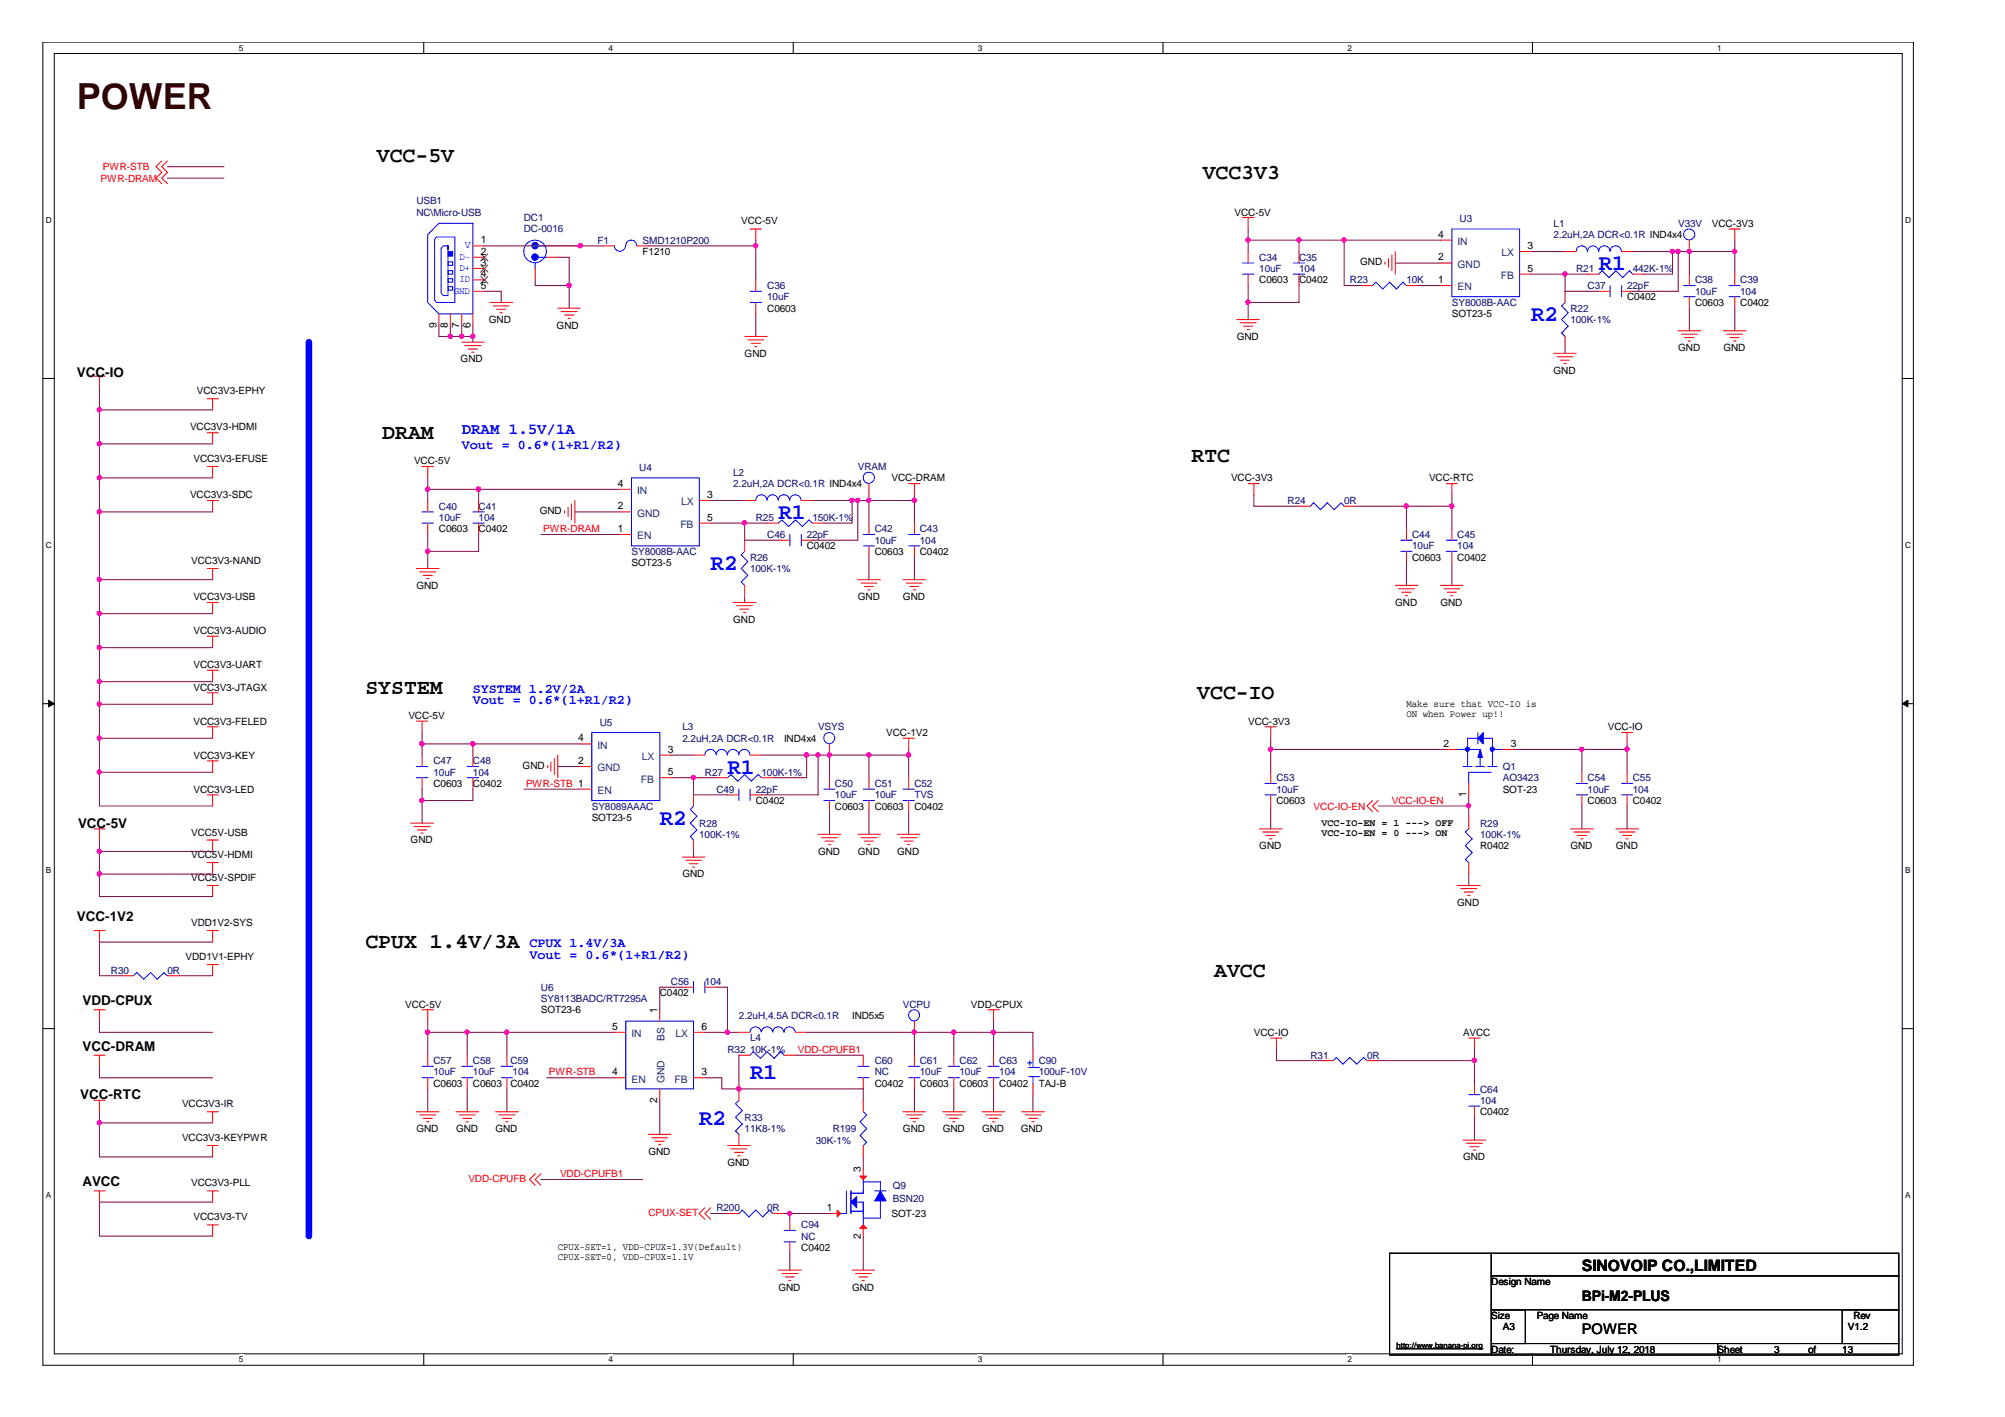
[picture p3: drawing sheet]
<svg xmlns="http://www.w3.org/2000/svg" width="297mm" height="210mm" viewBox="0 0 297 210" stroke-linecap="round" stroke-linejoin="round" font-family="sans-serif">
<path d="M6.3 6.2h277.2v196h-277.2zM8 7.9h273.8v192.6h-273.8z" fill="none" stroke="#000" stroke-width=".15"/>
<g fill="#fff">
<path d="M35.4 6.4h.6v1.4h-.6z"/>
<path d="M35.4 200.7h.6v1.4h-.6z"/>
</g>
<path d="M62.8 6.2v1.7M62.8 200.5v1.7" fill="none" stroke="#000" stroke-width=".15"/>
<g fill="#fff">
<path d="M90.1 6.4h.7v1.4h-.7z"/>
<path d="M90.1 200.7h.7v1.4h-.7z"/>
</g>
<path d="M117.5 6.2v1.7M117.5 200.5v1.7" fill="none" stroke="#000" stroke-width=".15"/>
<g fill="#fff">
<path d="M144.9 6.4h.6v1.4h-.6z"/>
<path d="M144.9 200.7h.6v1.4h-.6z"/>
</g>
<path d="M172.3 6.2v1.7M172.3 200.5v1.7" fill="none" stroke="#000" stroke-width=".15"/>
<g fill="#fff">
<path d="M199.6 6.4h.7v1.4h-.7z"/>
<path d="M199.6 200.7h.7v1.4h-.7z"/>
</g>
<path d="M227 6.2v1.7M227 200.5v1.7" fill="none" stroke="#000" stroke-width=".15"/>
<g fill="#fff">
<path d="M254.4 6.4h.6v1.4h-.6z"/>
<path d="M254.4 200.7h.6v1.4h-.6z"/>
<path d="M6.8 31.9h.8v1.4h-.8z"/>
<path d="M282.2 31.9h.9v1.4h-.9z"/>
<path d="M6.8 80.1h.8v1.4h-.8z"/>
<path d="M282.2 80.1h.9v1.4h-.9z"/>
</g>
<path d="M6.3 56.1h1.7M281.8 56.1h1.7" fill="none" stroke="#000" stroke-width=".15"/>
<g fill="#fff">
<path d="M6.8 128.2h.7v1.4h-.7z"/>
<path d="M282.2 128.2h.8v1.4h-.8z"/>
</g>
<path d="M6.3 104.2h1.7M281.8 104.2h1.7" fill="none" stroke="#000" stroke-width=".15"/>
<g fill="#000" stroke="#000" stroke-width=".15">
<path d="M7.2 103.7l.8 .5-.8 .5z" fill-rule="evenodd"/>
<path d="M281.8 104.2l.9-.5v1z" fill-rule="evenodd"/>
</g>
<g fill="#fff">
<path d="M6.8 176.4h.7v1.4h-.7z"/>
<path d="M282.2 176.4h.8v1.4h-.8z"/>
</g>
<path d="M6.3 152.4h1.7M281.8 152.4h1.7M205.9 185.6h15v15.1h-15zM220.9 185.6h60.4v3.4h-60.4zM220.9 189h60.4v5h-60.4zM220.9 194h5.1v5h-5.1zM220.9 199h33.6v1.7h-33.6zM254.5 199h26.8v1.7h-26.8zM272.9 194h8.4v5h-8.4z" fill="none" stroke="#000" stroke-width=".15"/>
<path d="M45.8 50.7v132.4" fill="none" stroke="#00f" stroke-width=".97"/>
<g fill="none" stroke="#f00" stroke-width=".15">
<path d="M24 23.8l-.9 .9 .9 .8-.9 .9 .9 .8M24.8 23.8l-.8 .9 .8 .8-.8 .9 .8 .8M70.1 36.4h1.7M70.1 38.1h1.7M70.1 39.8h1.7M79.3 39.8v1.7M81 36.4h5M81 38.1h1.6M89.4 36.4h1.6M94.4 36.4h1.7M111.1 33.9h1.7M112 33.9v1.7"/>
<path d="M184.1 32.2h1.7M184.9 32.2v1.7M184.9 37.3v1.7M192.4 37.3v1.7M205.2 38.8v.3M205.7 38.3v1.3M206.2 37.8v2.3M206.7 37.3v3.3M213.4 39h1.7M213.4 35.6h1.7M225.1 37.3h1.7M231.9 37.3h1.6"/>
<path d="M240.2 37.3h1.7M250.3 35.6v1.7M256.2 33.9h1.6M257 33.9v1.7M13.9 55.7h1.7M14.7 55.7v1.7M30.7 59.1h1.6M31.5 59.1v1.6M65 46.5v1.6M66.7 46.5v1.6M68.4 50.7h3.4M68.4 46.5v1.6"/>
<path d="M68.9 51.2h2.3M69.4 51.7h1.3M69.9 52.2h.3M70.1 41.5h1.7M70.1 43.2h1.7M70.1 46.5v1.6M72.6 44.8h3.3M73.1 45.3h2.3M73.6 45.8h1.3M74.1 46.3h.3M82.6 45.6h3.4M83.1 46.2h2.4"/>
<path d="M83.7 46.7h1.3M84.2 47.2h.3M110.3 49.8h3.4M110.8 50.3h2.4M111.3 50.9h1.3M111.8 51.4h.3M112 41.5v1.7M112 44.8v1.7M183.2 47.3h3.4M183.7 47.8h2.4M184.2 48.3h1.4M184.7 48.8h.4"/>
<path d="M184.9 40.6v1.7M192.4 40.6v1.7M201.7 42.3h1.6M208.4 42.3h1.7M213.4 42.3h1.7M225.1 40.6h1.7M230.2 52.3h3.3M230.7 52.8h2.3M231.2 53.4h1.3M231.7 53.9h.3M231.9 43.2v1.6M231.9 49.8v1.7"/>
<path d="M235.2 40.6h1.7M236.9 43.2h1.6M240.2 43.2h1.7M241.9 40.6h1.7M248.6 49h3.4M249.1 49.5h2.4M249.6 50h1.4M250.1 50.5h.3M250.3 40.6v1.7M250.3 44v1.6M255.3 49h3.4M255.8 49.5h2.3"/>
<path d="M256.3 50h1.3M256.8 50.5h.4M257 40.6v1.7M257 44v1.6M30.7 64.1h1.6M30.7 69.1h1.6M30.7 74.1h1.6M31.5 64.1v1.7M31.5 69.1v1.7M31.5 74.1v1.7M62.5 69.1h1.7M63.4 69.1v1.7"/>
<path d="M63.4 74.1v1.7M63.4 77.5v1.7M70.9 74.1v1.7M70.9 77.5v1.7M83.7 75.7v.3M84.2 75.2v1.3M84.7 74.6v2.4M85.2 74.1v3.4M91.9 79.2h1.7M91.9 75.8h1.7M91.9 72.5h1.7M103.6 74.1h1.7"/>
<path d="M103.6 77.5h1.7M110.3 74.1h1.7M113.7 77.5h1.6M118.7 74.1h1.7M120.4 77.5h1.6M128.7 71.6v1.7M128.7 77.5v1.7M134.6 71.6h1.7M135.5 71.6v1.7M135.5 77.5v1.7M184.9 71.6h1.7M185.8 71.6v1.7"/>
<path d="M192.4 75h1.7M199.1 75h1.7M208.4 78.3v1.7M214.2 71.6h1.7M215.1 71.6v1.7M215.1 78.3v1.7M30.7 84.2h1.6M30.7 89.3h1.6M30.7 94.2h1.6M30.7 99.3h1.6M31.5 84.2v1.7M31.5 89.3v1.6"/>
<path d="M31.5 94.2v1.7M31.5 99.3v1.7M61.7 84.2h3.3M62.2 84.7h2.4M62.7 85.2h1.4M63.2 85.7h.3M108.6 89.3h3.4M109.1 89.7h2.4M109.6 90.2h1.4M110.2 90.7h.3M110.3 80v1.7M110.3 86.7v1.7"/>
<path d="M115.3 80h1.7M118.7 80h1.7M127.1 85.9h3.3M127.6 86.4h2.3M128.1 86.9h1.3M128.6 87.4h.3M128.7 80.9v1.6M133.8 85.9h3.3M134.3 86.4h2.3M134.8 86.9h1.3M135.3 87.4h.3M135.5 80.9v1.6"/>
<path d="M206.7 86.7h3.4M207.2 87.2h2.3M207.7 87.7h1.3M208.2 88.2h.3M208.4 81.7v1.7M213.4 86.7h3.3M213.9 87.2h2.3M214.4 87.7h1.3M214.9 88.2h.4M215.1 81.7v1.7M30.7 112.7h1.6M30.7 117.7h1.6"/>
<path d="M30.7 107.7h1.6M30.7 102.6h1.6M31.5 102.6v1.7M31.5 107.7v1.7M31.5 112.7v1.7M31.5 117.7v1.7M61.7 106.8h1.7M62.5 106.8v1.7M62.5 111.9v1.7M62.5 115.2v1.7M70.1 111.9v1.7M70.1 115.2v1.7"/>
<path d="M81.2 113.4v.3M81.6 112.9v1.3M82.1 112.4v2.3M82.6 111.9v3.3M86 116.9h1.7M86 113.6h1.7M86 110.2h1.7M97.7 111.9h1.7M97.7 115.2h1.7M102.7 111.9h1.7M102.7 117.7v1.7M106.1 115.2h1.7"/>
<path d="M107.8 117.7h1.7M111.1 117.7h1.7M111.1 111.9h1.7M112.8 115.2h1.7M122.9 110.2v1.7M122.9 115.2v1.7M122.9 118.6v1.6M128.7 115.2v1.7M128.7 118.6v1.6M133.8 109.4h1.7M134.6 109.4v1.6M134.6 115.2v1.7"/>
<path d="M134.6 118.6v1.6M187.4 107.7h1.7M188.3 107.7v1.7M188.3 114.4v1.6M188.3 117.7v1.7M203.3 118.6l-.8 .8 .8 .8M204.2 118.6l-.9 .8 .9 .8M214.2 111h1.7M217.6 116v1.7M222.6 111h1.7M234.4 114.4v1.6M234.4 117.7v1.7"/>
<path d="M240.2 108.5h1.7M241 108.5v1.7M241 114.4v1.6M241 117.7v1.7M13.9 122.8h1.7M13.9 137.9h1.7M14.7 122.8v1.6M14.7 137.9v1.6M30.7 127.8h1.6M30.7 131.2h1.6M30.7 124.4h1.6M30.7 137.9h1.6"/>
<path d="M31.5 124.4v1.7M31.5 127.8v1.7M31.5 131.2v1.6M31.5 137.9v1.6M60.8 121.9h3.4M61.3 122.4h2.4M61.8 123h1.4M62.4 123.4h.3M101.1 127h3.3M101.6 127.4h2.3M102.1 127.9h1.3M102.6 128.5h.3"/>
<path d="M102.7 124.4v1.7M121.2 123.6h3.3M121.7 124.1h2.3M122.2 124.6h1.3M122.7 125.1h.4M127.1 123.6h3.3M127.6 124.1h2.3M128.1 124.6h1.3M128.6 125.1h.3M132.9 123.6h3.4M133.4 124.1h2.4M133.9 124.6h1.4"/>
<path d="M134.5 125.1h.3M186.6 122.8h3.3M187.1 123.2h2.3M187.6 123.8h1.3M188.1 124.3h.3M215.9 131.2h3.4M216.4 131.6h2.4M216.9 132.1h1.4M217.4 132.6h.4M217.6 121.1v1.7M217.6 127.8v1.7M232.7 122.8h3.4"/>
<path d="M233.2 123.2h2.3M233.7 123.8h1.3M234.2 124.3h.3M239.4 122.8h3.3M239.9 123.2h2.3M240.4 123.8h1.3M240.9 124.3h.3M13.9 156.3h1.7M13.9 149.6h1.7M14.7 149.6v1.7M14.7 156.3v1.7M18.1 144.5h1.7"/>
<path d="M24.8 144.5h1.7M30.7 142.9h1.6M31.5 142.9v1.6M62.5 149.6h1.7M63.4 149.6v1.7M63.4 156.3v1.7M63.4 159.7v1.6M69.2 156.3v1.7M69.2 159.7v1.6M75.1 156.3v1.7M75.1 159.7v1.6M91 159.7h1.7"/>
<path d="M91 152.9h1.7M97.7 149.6v1.7M101.1 146.2h1.6M102.7 159.7h1.7M102.7 152.9h1.7M104.4 146.2h1.7M109.5 156.3h1.6M109.5 152.9h1.6M116.2 156.3h1.7M117.9 152.9h1.6M127.9 156.3v1.7M127.9 159.7v1.6"/>
<path d="M135.5 151.3v1.6M135.5 156.3v1.7M135.5 159.7v1.6M141.3 156.3v1.7M141.3 159.7v1.6M146.3 149.6h1.7M147.2 149.6v1.7M147.2 156.3v1.7M147.2 159.7v1.6M153 155.5v1.6M188.3 153.8h1.6M189.1 153.8v1.7"/>
<path d="M195.8 157.1h1.7M202.5 157.1h1.7M217.6 153.8h1.7M218.4 153.8v1.7M13.9 163h1.7M13.9 176.4h1.7M14.7 163v1.7M14.7 176.4v1.7M30.7 164.7h1.6M30.7 176.4h1.6M30.7 169.7h1.6M31.5 164.7v1.6"/>
<path d="M31.5 169.7v1.7M31.5 176.4v1.7M61.7 164.7h3.3M62.2 165.2h2.4M62.7 165.7h1.4M63.2 166.2h.3M67.6 164.7h3.3M68.1 165.2h2.3M68.6 165.7h1.3M69 166.2h.4M73.4 164.7h3.4M73.9 165.2h2.4"/>
<path d="M74.4 165.7h1.4M74.9 166.2h.4M79.3 173.9l-.9 .8 .9 .9M80.1 173.9l-.8 .8 .8 .9M96.1 168h3.3M96.6 168.5h2.3M97.1 169.1h1.3M97.6 169.5h.3M97.7 161.3v1.7M104.4 178.9l-.8 .9 .8 .8M105.3 178.9l-.9 .9 .9 .8M107.8 169.7h3.3"/>
<path d="M107.8 179.8h1.7M108.3 170.2h2.4M108.8 170.7h1.4M109.3 171.2h.3M109.5 161.3v1.7M109.5 168v1.7M114.5 179.8h1.7M122.9 179.8h1.6M127.9 163v1.7M127.9 169.7v1.7M127.9 173.1v1.6M133.8 164.7h3.3"/>
<path d="M134.3 165.2h2.3M134.8 165.7h1.3M135.3 166.2h.3M139.7 164.7h3.3M140.1 165.2h2.4M140.6 165.7h1.4M141.1 166.2h.4M145.5 164.7h3.3M146 165.2h2.4M146.5 165.7h1.4M147 166.2h.4M151.4 164.7h3.3"/>
<path d="M151.9 165.2h2.3M152.4 165.7h1.3M152.9 166.2h.3M153 160.5v1.7M216.7 168.9h3.4M217.3 169.3h2.3M217.8 169.9h1.3M218.3 170.4h.3M218.4 160.5v1.7M218.4 163.8v1.7M30.7 181.5h1.6M31.5 181.5v1.6"/>
<path d="M115.3 188.1h3.4M115.8 188.7h2.4M116.3 189.2h1.4M116.8 189.7h.4M117 180.6v1.7M117 184v1.6M126.2 188.1h3.4M126.7 188.7h2.4M127.3 189.2h1.3M127.7 189.7h.4M127.9 181.5v1.6"/>
</g>
<path d="M206.9 199.8h12.8" fill="none" stroke="#000" stroke-width=".18"/>
<g fill="none" stroke="#00f" stroke-width=".15">
<path d="M64.4 35.4l.3-.3h2.7v9.7h-2.7l-.3-.3zM65 33.1h5.1v13.4h-5.1l-1.6-1.7v-10zM65.7 36.4h.7v7.4h-.7l-.3-.3v-6.7zM66.4 38.8h.7v.5h-.7zM79.3 39v.8M79.8 38.1h1.2M79.8 36.4h1.2M91 36.4a.83 .83 0 0 0 .8 .8 .83 .83 0 0 0 .9-.8M92.7 36.4a.8 .8 0 0 1 .8-.8 .8 .8 0 0 1 .8 .8M184.1 39h1.7M191.6 39h1.7M215.1 33.9h10v10.1h-10z"/>
<path d="M233.5 37.2a.83 .83 0 0 1 .8-.8 .83 .83 0 0 1 .9 .8M235.2 37.2a.8 .8 0 0 1 .8-.8 .8 .8 0 0 1 .8 .8M236.9 37.2a.83 .83 0 0 1 .8-.8 .83 .83 0 0 1 .8 .8M238.5 37.2a.83 .83 0 0 1 .9-.8 .83 .83 0 0 1 .8 .8M66.4 40.1h.7v.5h-.7zM66.4 41.3h.7v.5h-.7zM66.4 42.5h.7v.5h-.7zM111.1 43.2h1.7M111.1 44.8h1.7M184.1 40.6h1.7M191.6 40.6h1.7M203.3 42.3l.5-.5 1.1 1 1-1 1 1 1-1 .5 .5"/>
<path d="M231.9 44.8l-.5 .5 .9 1-.9 1 .9 1-.9 1 .5 .5M236.9 40.6l.5-.5 1 1 1-1 1 1 1-1 .5 .5M238.5 42.3v1.7M240.2 42.3v1.7M249.4 42.3h1.7M249.4 44h1.7M256.2 42.3h1.6M256.2 44h1.6M62.5 75.8h1.7M62.5 77.5h1.7M70.1 75.8h1.7M70.1 77.5h1.7"/>
<path d="M93.6 70.8h10v10.1h-10zM112 74.1a.83 .83 0 0 1 .8-.8 .83 .83 0 0 1 .8 .8M113.7 74.1a.8 .8 0 0 1 .8-.8 .8 .8 0 0 1 .8 .8M115.3 74.1a.83 .83 0 0 1 .8-.8 .83 .83 0 0 1 .9 .8M115.3 77.5l.5-.5 1 1 1.1-1 1 1 .9-1 .6 .5M117 74.1a.83 .83 0 0 1 .8-.8 .83 .83 0 0 1 .9 .8M117 79.2v1.7M118.7 79.2v1.7M127.9 79.2h1.7M134.6 79.2h1.7M194.1 75l.5-.5 1 1 1-1 1.1 1 1-1 .4 .5M110.3 81.7l-.5 .5 1 1-1 1 1 1-1 1 .5 .5"/>
<path d="M127.9 80.9h1.7M134.6 80.9h1.7M207.5 80h1.7M207.5 81.7h1.7M214.2 80h1.7M214.2 81.7h1.7M61.7 113.6h1.7M61.7 115.2h1.7M69.2 113.6h1.7M69.2 115.2h1.7M87.7 108.5h10v10.1h-10zM102.7 119.4l-.4 .5 1 1-1 1 1 1.1-1 .9 .4 .5"/>
<path d="M104.4 111.8a.83 .83 0 0 1 .9-.8 .83 .83 0 0 1 .8 .8M106.1 111.8a.8 .8 0 0 1 .8-.8 .8 .8 0 0 1 .8 .8M107.8 111.8a.83 .83 0 0 1 .8-.8 .83 .83 0 0 1 .8 .8M107.8 115.2l.5-.5 1 1 1-1 1 1 1-1 .5 .5M109.5 111.8a.8 .8 0 0 1 .8-.8 .8 .8 0 0 1 .8 .8M109.5 116.9v1.7M111.1 116.9v1.7M122 116.9h1.7M122 118.6h1.7M127.9 116.9h1.7M127.9 118.6h1.7M133.8 116.9h1.7"/>
<path d="M133.8 118.6h1.7M187.4 116h1.7M187.4 117.7h1.7M215.9 111h3.4M216.7 113.6h1.4M218.6 113.6h1.3M218.9 109.4h-1.5v4.2M218.9 108.5v1.7M219.3 111.9v1.7M219.8 109.4h1.3v4.2M220.4 113.6h1.4M220.9 114.4h-3.3v1.6"/>
<path d="M221.1 111h1.5M233.5 116h1.7M233.5 117.7h1.7M240.2 116h1.7M240.2 117.7h1.7M217.6 122.8l-.5 .4 1 1.1-1 1 1 1-1 1 .5 .5M19.8 144.5l.5-.4 1 .9 1-.9 1 .9 1-.9 .5 .4M62.5 158h1.7M62.5 159.7h1.7M68.4 158h1.7M68.4 159.7h1.7M74.3 158h1.6"/>
<path d="M74.3 159.7h1.6M92.7 151.3h10v10h-10zM102.7 145.4v1.7M104.4 145.4v1.7M111.1 152.9a.83 .83 0 0 1 .9-.8 .83 .83 0 0 1 .8 .8M111.1 156.3l.5-.5 1 1 1.1-1 1 1 1-1 .5 .5M112.8 152.9a.83 .83 0 0 1 .8-.8 .83 .83 0 0 1 .9 .8M114.5 152.9a.81 .81 0 0 1 .8-.8 .81 .81 0 0 1 .8 .8M116.2 152.9a.83 .83 0 0 1 .8-.8 .83 .83 0 0 1 .8 .8M127.1 158h1.6M127.1 159.7h1.6M134.6 158h1.7"/>
<path d="M134.6 159.7h1.7M140.5 158h1.7M140.5 159.7h1.7M146.3 158h1.7M146.3 159.7h1.7M152.2 157.5h.7M152.4 159.5h1.7M152.4 158.1h1.7M152.6 157.1v.7M153 157.1v1M153 159.5v1M197.5 157.1l.5-.5 1 1 1-1 1 1 1-1 .5 .5"/>
<path d="M109.5 179.8l.5-.5 1 1 1-1 1 1 1-1 .5 .5M109.5 163l-.5 .5 1 1-1 1 1 1-1 1 .5 .5M125.4 176.4v3.4h-.9M126.1 176.4v3.4M126.1 179.4h1.8M126.9 178.1h1v3.4M127.9 164.7l.5 .5-1 1 1 1-1 1 1 1-.5 .5M127.9 174.7v2.1h-1.8M127.9 175.1h2.5v1.3M129.6 176.4h1.7M130.4 177.9v2.5h-2.5M217.6 162.2h1.7"/>
<path d="M217.6 163.8h1.7M116.2 182.3h1.7M116.2 184h1.7"/>
<circle cx="79.3" cy="37.2" r="1.68"/>
<circle cx="250.3" cy="34.7" r=".82"/>
<circle cx="128.7" cy="70.8" r=".83"/>
<circle cx="122.8" cy="109.3" r=".82"/>
<circle cx="135.4" cy="150.4" r=".82"/>
</g>
<g fill="#00f" stroke="#00f" stroke-width=".15">
<path d="M219.8 108.5v1.7l-.9-.8z" fill-rule="evenodd"/>
<path d="M219.3 111l.3 1.2h-.7z" fill-rule="evenodd"/>
<path d="M66.4 37.3h.7v.6h-.7z" fill-rule="evenodd"/>
<path d="M126.1 178.1l.8-.8v1.6z" fill-rule="evenodd"/>
<path d="M130.4 176.4l.9 1.5h-1.7z" fill-rule="evenodd"/>
<circle cx="221.1" cy="111" r=".32"/>
<circle cx="217.4" cy="111" r=".32"/>
<circle cx="79.3" cy="38.1" r=".49"/>
<circle cx="79.3" cy="36.4" r=".49"/>
</g>
<path d="M71.2 37.6l1.1 1.1M71.2 39.3l1.1 1M72.3 37.6l-1.1 1.1M72.3 39.3l-1.1 1M71.2 41l1.1 1M72.3 41l-1.1 1" fill="none" stroke="#804000" stroke-width=".15"/>
<g fill="#f00" stroke="#f00" stroke-width=".15">
<path d="M124 179.3l.5 .5-.5 .5z" fill-rule="evenodd"/>
<path d="M127.4 174.2h1l-.5 .5z" fill-rule="evenodd"/>
<path d="M127.4 182l.5-.5 .5 .5z" fill-rule="evenodd"/>
</g>
<g fill="none" stroke="#800040" stroke-width=".15">
<path d="M24.8 26.4h8.4M24.8 24.7h8.4M71.8 36.4h17.6M82.6 38.1h1.7v7.5M96.1 36.4h15.9M112 35.6v5.9M184.9 35.6h28.5M184.9 33.9v3.4M192.4 35.6v1.7M199.1 35.6v6.7h2.6M206.7 39h6.7M226.8 37.3h5.1"/>
<path d="M241.9 37.3h15.1M247.8 37.3v3.3h-4.2M248.6 37.3v5.9h-6.7M250.3 37.3v3.3M257 35.6v5M14.7 57.4v62h16.8M65 48.1v1.7h5.1M66.7 48.1v1.7M68.4 48.1v1.7M70.1 48.1v2.6M71.8 43.2h2.5v1.6M79.3 41.5v.8h5"/>
<path d="M112 46.5v3.3M184.9 42.3v5M192.4 42.3v2.5h-7.5M210.1 42.3h3.3M226.8 40.6h8.4M231.9 40.6v2.6h5M231.9 51.5v.8M250.3 45.6v3.4M257 45.6v3.4M14.7 60.7h16.8M14.7 70.8h16.8M14.7 75.8h16.8"/>
<path d="M14.7 65.8h16.8M63.4 70.8v3.3M63.4 79.2v5M63.4 72.5h28.5M70.9 72.5v1.6M70.9 79.2v2.5h-7.5M80.1 79.2h11.8M85.2 75.8h6.7M105.3 74.1h5M105.3 77.5h8.4M110.3 77.5v2.5h5M120.4 74.1h15.1"/>
<path d="M126.2 74.1v3.4h-4.2M127.1 74.1v5.9h-6.7M128.7 73.3v4.2M135.5 73.3v4.2M185.8 73.3v1.7h6.6M200.8 75h14.3M208.4 75v3.3M215.1 73.3v5M14.7 85.9h16.8M14.7 90.9h16.8M14.7 95.9h16.8M110.3 88.4v.9"/>
<path d="M128.7 82.5v3.4M135.5 82.5v3.4M208.4 83.4v3.3M215.1 83.4v3.3M14.7 114.4h16.8M14.7 109.4h16.8M14.7 101h16.8M14.7 104.3h16.8M62.5 108.5v3.4M62.5 116.9v5M62.5 110.2h23.5M70.1 110.2v1.7"/>
<path d="M70.1 116.9v1.7h-7.6M77.6 116.9h8.4M82.6 113.6h3.4M99.4 111.9h3.3M99.4 115.2h6.7M102.7 115.2v2.5h5.1M112.8 111.9h21.8M119.5 111.9v3.3h-5M121.2 111.9v5.8h-8.4M122.9 111.9v3.3M128.7 111.9v3.3M134.6 111v4.2"/>
<path d="M188.3 111h25.9M188.3 109.4v5M188.3 119.4v3.4M204.2 119.4h13.4M217.6 117.7v3.4M224.3 111h16.7M234.4 111v3.4M234.4 119.4v3.4M241 110.2v4.2M241 119.4v3.4M14.7 124.4v8.4h16.8M14.7 126.1h16.8"/>
<path d="M14.7 129.5h16.8M31.5 139.5h-16.8v5h3.4M102.7 126.1v.9M122.9 120.2v3.4M128.7 120.2v3.4M134.6 120.2v3.4M217.6 129.5v1.7M14.7 151.3v1.6h16.8M14.7 158v1.7h16.8M26.5 144.5h5M63.4 151.3v5M63.4 152.9h27.6"/>
<path d="M69.2 152.9v3.4M75.1 152.9v3.4M81 159.7h10M101.1 146.2h-3.4v3.4M104.4 159.7h2.5v1.6h21v1.7M104.4 152.9h5.1M106.1 146.2h1.7v6.7M109.5 156.3v5M117.9 156.3h10M119.5 152.9h33.5v2.6M135.5 152.9v3.4M141.3 152.9v3.4"/>
<path d="M147.2 151.3v5M189.1 155.5v1.6h6.7M204.2 157.1h14.2M218.4 155.5v5M14.7 164.7v6.7h16.8M14.7 166.3h16.8M31.5 178.1h-16.8v5h16.8M63.4 161.3v3.4M69.2 161.3v3.4M75.1 161.3v3.4M80.1 174.7h15.1M97.7 163v5"/>
<path d="M105.3 179.8h2.5M116.2 179.8h6.7M117 179.8v.8M127.9 171.4v1.7M135.5 161.3v3.4M141.3 161.3v3.4M147.2 161.3v3.4M153 162.2v2.5M218.4 165.5v3.4M117 185.6v2.5M127.9 183.1v5"/>
</g>
<g fill="#f0f" stroke="#f0f" stroke-width=".15">
<circle cx="14.7" cy="60.7" r=".32"/>
<circle cx="14.7" cy="70.8" r=".32"/>
<circle cx="14.7" cy="129.4" r=".32"/>
<circle cx="14.7" cy="126.1" r=".32"/>
<circle cx="14.7" cy="95.9" r=".32"/>
<circle cx="14.7" cy="90.9" r=".32"/>
<circle cx="14.7" cy="166.3" r=".32"/>
<circle cx="14.7" cy="114.4" r=".32"/>
<circle cx="14.7" cy="101" r=".32"/>
<circle cx="14.7" cy="109.3" r=".32"/>
<circle cx="14.7" cy="104.3" r=".32"/>
<circle cx="63.3" cy="81.6" r=".32"/>
<circle cx="126.2" cy="74.1" r=".32"/>
<circle cx="110.3" cy="77.5" r=".32"/>
<circle cx="127.1" cy="74.1" r=".32"/>
<circle cx="70.9" cy="72.5" r=".32"/>
<circle cx="63.3" cy="72.5" r=".32"/>
<circle cx="102.7" cy="115.2" r=".32"/>
<circle cx="134.6" cy="111.8" r=".32"/>
<circle cx="128.7" cy="111.8" r=".32"/>
<circle cx="70" cy="110.2" r=".32"/>
<circle cx="188.2" cy="111" r=".32"/>
<circle cx="217.6" cy="119.4" r=".32"/>
<circle cx="14.7" cy="85.8" r=".32"/>
<circle cx="14.7" cy="75.8" r=".32"/>
<circle cx="62.5" cy="110.2" r=".32"/>
<circle cx="109.4" cy="161.3" r=".32"/>
<circle cx="107.8" cy="152.9" r=".32"/>
<circle cx="75.1" cy="152.9" r=".32"/>
<circle cx="147.2" cy="152.9" r=".32"/>
<circle cx="141.3" cy="152.9" r=".32"/>
<circle cx="135.4" cy="74.1" r=".32"/>
<circle cx="128.7" cy="74.1" r=".32"/>
<circle cx="119.5" cy="111.8" r=".32"/>
<circle cx="62.5" cy="118.6" r=".32"/>
<circle cx="14.7" cy="65.7" r=".32"/>
<circle cx="70" cy="49.8" r=".32"/>
<circle cx="66.7" cy="49.8" r=".32"/>
<circle cx="68.4" cy="49.8" r=".32"/>
<circle cx="84.3" cy="42.3" r=".32"/>
<circle cx="111.9" cy="36.4" r=".32"/>
<circle cx="122.9" cy="111.8" r=".32"/>
<circle cx="121.2" cy="111.8" r=".32"/>
<circle cx="63.3" cy="152.9" r=".32"/>
<circle cx="69.2" cy="152.9" r=".32"/>
<circle cx="135.4" cy="152.9" r=".32"/>
<circle cx="234.3" cy="111" r=".32"/>
<circle cx="241" cy="111" r=".32"/>
<circle cx="218.4" cy="157.1" r=".32"/>
<circle cx="208.3" cy="75" r=".32"/>
<circle cx="215.1" cy="75" r=".32"/>
<circle cx="86" cy="36.4" r=".32"/>
<circle cx="231.8" cy="40.6" r=".32"/>
<circle cx="247.8" cy="37.2" r=".32"/>
<circle cx="248.6" cy="37.2" r=".32"/>
<circle cx="184.9" cy="35.5" r=".32"/>
<circle cx="184.9" cy="44.8" r=".32"/>
<circle cx="199.1" cy="35.5" r=".32"/>
<circle cx="192.4" cy="35.5" r=".32"/>
<circle cx="257" cy="37.2" r=".32"/>
<circle cx="250.3" cy="37.2" r=".32"/>
<circle cx="117" cy="179.7" r=".32"/>
</g>
<text font-size="5.3" fill="#400000" x="11.4" y="16.2">POWER</text>
<g font-size="3.3" fill="#00f">
<text x="236.9" y="40">R1</text>
<text x="226.8" y="47.6">R2</text>
<text x="115.3" y="76.9">R1</text>
<text x="105.3" y="84.4">R2</text>
<text x="107.8" y="114.6">R1</text>
<text x="97.7" y="122.1">R2</text>
<text x="111.1" y="159.9">R1</text>
<text x="103.6" y="166.6">R2</text>
</g>
<g font-size="3.2">
<text x="55.8" y="24">VCC-5V</text>
<text x="178.2" y="26.5">VCC3V3</text>
<text x="56.6" y="65">DRAM</text>
<text x="176.5" y="68.4">RTC</text>
<text x="54.1" y="102.8">SYSTEM</text>
<text x="177.4" y="103.6">VCC-IO</text>
<text x="54.1" y="140.5">CPUX 1.4V/3A</text>
<text x="179.9" y="144.7">AVCC</text>
</g>
<text font-size="2.3" fill="#00f" x="68.4" y="64.3">DRAM 1.5V/1A</text>
<text font-size="2.3" x="234.4" y="188.3">SINOVOIP CO.,LIMITED</text>
<g font-size="2.2">
<text x="234.4" y="197.7">POWER</text>
<text x="234.4" y="192.7">BPi-M2-PLUS</text>
</g>
<g font-size="2">
<text x="11.4" y="55.9">VCC-IO</text>
<text x="11.6" y="122.6">VCC-5V</text>
<text x="11.4" y="136.4">VCC-1V2</text>
<text x="12.2" y="148.9">VDD-CPUX</text>
<text x="12.2" y="155.6">VCC-DRAM</text>
<text x="11.9" y="162.8">VCC-RTC</text>
<text x="12.2" y="175.7">AVCC</text>
</g>
<g font-size="2" fill="#00f">
<text x="68.4" y="66.6">Vout = 0.6*(1+R1/R2)</text>
<text x="70.1" y="104.3">Vout = 0.6*(1+R1/R2)</text>
<text x="70.1" y="102.6">SYSTEM 1.2V/2A</text>
<text x="78.4" y="140.3">CPUX 1.4V/3A</text>
<text x="78.4" y="142">Vout = 0.6*(1+R1/R2)</text>
</g>
<g font-size="1.5" fill="#f00">
<text x="14.9" y="26.9">PWR-DRAM</text>
<text x="15.2" y="25.2">PWR-STB</text>
<text x="80.5" y="78.8">PWR-DRAM</text>
<text x="77.9" y="116.6">PWR-STB 1</text>
<text x="194.6" y="119.9">VCC-IO-EN</text>
<text x="206.2" y="119.1">VCC-IO-EN</text>
<text x="118.2" y="156">VDD-CPUFB1</text>
<text x="81.3" y="159.3">PWR-STB</text>
<text x="69.4" y="175.1">VDD-CPUFB</text>
<text x="83" y="174.4">VDD-CPUFB1</text>
<text x="96.1" y="180.1">CPUX-SET</text>
</g>
<g font-size="1.5" fill="#000080">
<text x="61.7" y="30.2">USB1</text>
<text x="61.7" y="31.9">NC\Micro-USB</text>
<text x="77.6" y="32.7">DC1</text>
<text x="77.6" y="34.4">DC-0016</text>
<text x="216.2" y="32.9">U3</text>
<text x="230.2" y="33.6">L1</text>
<text x="230.2" y="35.3">2.2uH,2A DCR&lt;0.1R IND4x4</text>
<text x="248.6" y="33.6">V33V</text>
<text x="88.5" y="36.1">F1</text>
<text x="95.2" y="36.1">SMD1210P200</text>
<text x="186.6" y="38.6">C34</text>
<text x="186.6" y="40.3">10uF</text>
<text x="192.4" y="38.6">C35</text>
<text x="192.4" y="40.3">104</text>
<text x="200" y="42">R23</text>
<text x="208.4" y="42">10K</text>
<text x="233.5" y="40.3">R21</text>
<text x="241.9" y="40.3">442K-1%</text>
<text x="251.1" y="42">C38</text>
<text x="257.8" y="42">C39</text>
<text x="113.7" y="42.8">C36</text>
<text x="113.7" y="44.5">10uF</text>
<text x="215.1" y="45.3">SY8008B-AAC</text>
<text x="232.7" y="46.2">R22</text>
<text x="232.7" y="47.9">100K-1%</text>
<text x="235.2" y="42.8">C37</text>
<text x="241" y="42.8">22pF</text>
<text x="251.1" y="43.7">10uF</text>
<text x="257.8" y="43.7">104</text>
<text x="94.7" y="69.8">U4</text>
<text x="108.6" y="70.5">L2</text>
<text x="127.1" y="69.7">VRAM</text>
<text x="65" y="75.5">C40</text>
<text x="65" y="77.2">10uF</text>
<text x="70.9" y="75.5">C41</text>
<text x="70.9" y="77.2">104</text>
<text x="108.6" y="72.2">2.2uH,2A DCR&lt;0.1R IND4x4</text>
<text x="112" y="77.2">R25</text>
<text x="120.4" y="77.2">150K-1%</text>
<text x="190.8" y="74.6">R24</text>
<text x="199.1" y="74.6">0R</text>
<text x="93.6" y="82.2">SY8008B-AAC</text>
<text x="111.1" y="83">R26</text>
<text x="113.7" y="79.7">C46</text>
<text x="119.5" y="79.7">22pF</text>
<text x="129.6" y="78.8">C42</text>
<text x="129.6" y="80.5">10uF</text>
<text x="136.3" y="78.8">C43</text>
<text x="136.3" y="80.5">104</text>
<text x="209.2" y="79.7">C44</text>
<text x="209.2" y="81.4">10uF</text>
<text x="215.9" y="79.7">C45</text>
<text x="215.9" y="81.4">104</text>
<text x="111.1" y="84.7">100K-1%</text>
<text x="88.9" y="107.5">U5</text>
<text x="64.2" y="113.2">C47</text>
<text x="70.1" y="113.2">C48</text>
<text x="101.1" y="108.2">L3</text>
<text x="101.1" y="109.9">2.2uH,2A DCR&lt;0.1R</text>
<text x="121.2" y="108.2">VSYS</text>
<text x="64.2" y="114.9">10uF</text>
<text x="70.1" y="114.9">104</text>
<text x="87.7" y="119.9">SY8089AAAC</text>
<text x="104.4" y="114.9">R27</text>
<text x="106.1" y="117.4">C49</text>
<text x="112" y="117.4">22pF</text>
<text x="112.8" y="114.9">100K-1%</text>
<text x="123.7" y="116.6">C50</text>
<text x="123.7" y="118.3">10uF</text>
<text x="129.6" y="116.6">C51</text>
<text x="129.6" y="118.3">10uF</text>
<text x="135.5" y="116.6">C52</text>
<text x="135.5" y="118.3">TVS</text>
<text x="189.1" y="115.8">C53</text>
<text x="189.1" y="117.4">10uF</text>
<text x="222.6" y="114.1">Q1</text>
<text x="222.6" y="115.8">AO3423</text>
<text x="235.2" y="115.8">C54</text>
<text x="235.2" y="117.4">10uF</text>
<text x="241.9" y="115.8">C55</text>
<text x="241.9" y="117.4">104</text>
<text x="103.6" y="122.4">R28</text>
<text x="103.6" y="124.1">100K-1%</text>
<text x="219.3" y="122.4">R29</text>
<text x="219.3" y="124.1">100K-1%</text>
<text x="16.4" y="144.2">R30</text>
<text x="24.8" y="144.2">0R</text>
<text x="80.1" y="146.7">U6</text>
<text x="80.1" y="148.4">SY8113BADC/RT7295A</text>
<text x="99.4" y="145.9">C56</text>
<text x="104.4" y="145.9">104</text>
<text x="133.8" y="149.3">VCPU</text>
<text x="107.8" y="156">R32</text>
<text x="109.5" y="150.9">2.2uH,4.5A DCR&lt;0.1R</text>
<text x="111.1" y="156">10K-1%</text>
<text x="111.1" y="154.3">L4</text>
<text x="64.2" y="157.7">C57</text>
<text x="64.2" y="159.3">10uF</text>
<text x="70.1" y="157.7">C58</text>
<text x="70.1" y="159.3">10uF</text>
<text x="75.6" y="157.7">C59</text>
<text x="75.9" y="159.3">104</text>
<text x="129.6" y="157.7">C60</text>
<text x="129.6" y="159.3">NC</text>
<text x="136.3" y="157.7">C61</text>
<text x="136.3" y="159.3">10uF</text>
<text x="142.2" y="157.7">C62</text>
<text x="142.2" y="159.3">10uF</text>
<text x="148" y="157.7">C63</text>
<text x="148" y="159.3">104</text>
<text x="153.9" y="157.7">C90</text>
<text x="153.9" y="159.3">100uF-10V</text>
<text x="194.1" y="156.8">R31</text>
<text x="202.5" y="156.8">0R</text>
<text x="219.3" y="161.9">C64</text>
<text x="110.3" y="166">R33</text>
<text x="110.3" y="167.7">11K8-1%</text>
<text x="123.4" y="167.7">R199</text>
<text x="219.3" y="163.5">104</text>
<text x="120.9" y="169.4">30K-1%</text>
<text x="106.1" y="179.4">R200</text>
<text x="113.7" y="179.4">0R</text>
<text x="132.2" y="176.1">Q9</text>
<text x="132.2" y="178.1">BSN20</text>
<text x="118.7" y="182">C94</text>
<text x="118.7" y="183.6">NC</text>
</g>
<g font-size="1.5">
<text x="109.8" y="33.2">VCC-5V</text>
<text x="182.9" y="31.9">VCC-5V</text>
<text x="213.1" y="35.2">4</text>
<text x="253.6" y="33.6">VCC-3V3</text>
<text x="71.2" y="36">1</text>
<text x="71.2" y="37.7">2</text>
<text x="71.2" y="39.4">3</text>
<text x="71.2" y="41.1">4</text>
<text x="95.2" y="37.8">F1210</text>
<text x="186.6" y="42">C0603</text>
<text x="192.4" y="42">C0402</text>
<text x="201.5" y="39.3">GND</text>
<text x="213.1" y="41.9">1</text>
<text x="213.1" y="38.6">2</text>
<text x="226.3" y="36.9">3</text>
<text x="226.3" y="40.2">5</text>
<text x="71.2" y="42.8">5</text>
<text x="72.4" y="47.9">GND</text>
<text x="113.7" y="46.2">C0603</text>
<text x="215.1" y="47">SOT23-5</text>
<text x="241" y="44.5">C0402</text>
<text x="251.1" y="45.3">C0603</text>
<text x="257.8" y="45.3">C0402</text>
<text x="64.6" y="48.5" transform="rotate(-90 64.6 48.5)">9</text>
<text x="66.3" y="48.5" transform="rotate(-90 66.3 48.5)">8</text>
<text x="68" y="48.5" transform="rotate(-90 68 48.5)">7</text>
<text x="68.2" y="53.7">GND</text>
<text x="69.7" y="48.5" transform="rotate(-90 69.7 48.5)">6</text>
<text x="82.5" y="48.7">GND</text>
<text x="110.3" y="52.9">GND</text>
<text x="183.2" y="50.3">GND</text>
<text x="248.6" y="52">GND</text>
<text x="255.3" y="52">GND</text>
<text x="29.2" y="58.4">VCC3V3-EPHY</text>
<text x="230.2" y="55.4">GND</text>
<text x="28.2" y="63.8">VCC3V3-HDMI</text>
<text x="28.7" y="68.5">VCC3V3-EFUSE</text>
<text x="61.3" y="68.8">VCC-5V</text>
<text x="132.1" y="71.3">VCC-DRAM</text>
<text x="182.4" y="71.3">VCC-3V3</text>
<text x="211.7" y="71.3">VCC-RTC</text>
<text x="28.2" y="73.8">VCC3V3-SDC</text>
<text x="80" y="76.2">GND</text>
<text x="91.5" y="75.5">2</text>
<text x="91.5" y="72.1">4</text>
<text x="104.8" y="73.8">3</text>
<text x="104.8" y="77.1">5</text>
<text x="28.3" y="83.5">VCC3V3-NAND</text>
<text x="65" y="78.8">C0603</text>
<text x="70.9" y="78.8">C0402</text>
<text x="91.5" y="78.8">1</text>
<text x="93.6" y="83.9">SOT23-5</text>
<text x="119.5" y="81.4">C0402</text>
<text x="129.6" y="82.2">C0603</text>
<text x="136.3" y="82.2">C0402</text>
<text x="209.2" y="83">C0603</text>
<text x="215.9" y="83">C0402</text>
<text x="28.7" y="88.9">VCC3V3-USB</text>
<text x="61.7" y="87.2">GND</text>
<text x="127.1" y="88.9">GND</text>
<text x="133.8" y="88.9">GND</text>
<text x="206.7" y="89.8">GND</text>
<text x="213.4" y="89.8">GND</text>
<text x="28.7" y="94">VCC3V3-AUDIO</text>
<text x="108.6" y="92.3">GND</text>
<text x="28.7" y="99">VCC3V3-UART</text>
<text x="28.7" y="107.4">VCC3V3-FELED</text>
<text x="28.7" y="102.3">VCC3V3-JTAGX</text>
<text x="60.5" y="106.5">VCC-5V</text>
<text x="184.9" y="107.4">VCC-3V3</text>
<text x="208.4" y="104.7">Make sure that VCC-IO is</text>
<text x="208.4" y="106.2">ON when Power up!!</text>
<text x="28.7" y="112.4">VCC3V3-KEY</text>
<text x="77.4" y="113.9">GND</text>
<text x="85.6" y="113.2">2</text>
<text x="85.6" y="109.8">4</text>
<text x="98.9" y="111.5">3</text>
<text x="116.2" y="109.9">IND4x4</text>
<text x="131.3" y="109">VCC-1V2</text>
<text x="213.9" y="110.6">2</text>
<text x="223.8" y="110.6">3</text>
<text x="238.2" y="108.2">VCC-IO</text>
<text x="28.7" y="117.4">VCC3V3-LED</text>
<text x="64.2" y="116.6">C0603</text>
<text x="70.1" y="116.6">C0402</text>
<text x="98.9" y="114.8">5</text>
<text x="112" y="119.1">C0402</text>
<text x="123.7" y="119.9">C0603</text>
<text x="129.6" y="119.9">C0603</text>
<text x="135.5" y="119.9">C0402</text>
<text x="189.1" y="119.1">C0603</text>
<text x="217.2" y="118.1" transform="rotate(-90 217.2 118.1)">1</text>
<text x="222.6" y="117.4">SOT-23</text>
<text x="235.2" y="119.1">C0603</text>
<text x="241.9" y="119.1">C0402</text>
<text x="28.3" y="123.8">VCC5V-USB</text>
<text x="60.8" y="124.9">GND</text>
<text x="87.7" y="121.6">SOT23-5</text>
<text x="186.6" y="125.8">GND</text>
<text x="195.8" y="122.3">VCC-IO-EN = 1 ---&gt; OFF</text>
<text x="195.8" y="123.8">VCC-IO-EN = 0 ---&gt; ON</text>
<text x="219.3" y="125.8">R0402</text>
<text x="232.7" y="125.8">GND</text>
<text x="239.4" y="125.8">GND</text>
<text x="28.3" y="127.1">VCC5V-HDMI</text>
<text x="28.3" y="130.5">VCC5V-SPDIF</text>
<text x="101.1" y="130">GND</text>
<text x="121.2" y="126.6">GND</text>
<text x="127.1" y="126.6">GND</text>
<text x="132.9" y="126.6">GND</text>
<text x="28.3" y="137.2">VDD1V2-SYS</text>
<text x="215.9" y="134.2">GND</text>
<text x="27.5" y="142.2">VDD1V1-EPHY</text>
<text x="60" y="149.3">VCC-5V</text>
<text x="97.7" y="147.6">C0402</text>
<text x="143.8" y="149.3">VDD-CPUX</text>
<text x="80.1" y="150.1">SOT23-6</text>
<text x="90.7" y="152.5">5</text>
<text x="97.4" y="150.1" transform="rotate(-90 97.4 150.1)">1</text>
<text x="103.9" y="152.5">6</text>
<text x="126.2" y="150.9">IND5x5</text>
<text x="185.8" y="153.5">VCC-IO</text>
<text x="216.7" y="153.5">AVCC</text>
<text x="64.2" y="161">C0603</text>
<text x="70.1" y="161">C0603</text>
<text x="75.6" y="161">C0402</text>
<text x="90.7" y="159.3">4</text>
<text x="103.9" y="159.3">3</text>
<text x="129.6" y="161">C0402</text>
<text x="136.3" y="161">C0603</text>
<text x="142.2" y="161">C0603</text>
<text x="148" y="161">C0402</text>
<text x="153.9" y="161">TAJ-B</text>
<text x="27" y="164">VCC3V3-IR</text>
<text x="61.7" y="167.7">GND</text>
<text x="67.6" y="167.7">GND</text>
<text x="73.4" y="167.7">GND</text>
<text x="97.4" y="163.3" transform="rotate(-90 97.4 163.3)">2</text>
<text x="133.8" y="167.7">GND</text>
<text x="139.7" y="167.7">GND</text>
<text x="145.5" y="167.7">GND</text>
<text x="151.2" y="167.7">GND</text>
<text x="219.3" y="165.2">C0402</text>
<text x="27" y="169.1">VCC3V3-KEYPWR</text>
<text x="96.1" y="171">GND</text>
<text x="107.8" y="172.7">GND</text>
<text x="127.5" y="173.5" transform="rotate(-90 127.5 173.5)">3</text>
<text x="216.7" y="171.9">GND</text>
<text x="28.3" y="175.7">VCC3V3-PLL</text>
<text x="122.5" y="179.4">1</text>
<text x="28.7" y="180.8">VCC3V3-TV</text>
<text x="82.6" y="185.2">CPUX-SET=1, VDD-CPUX=1.3V(Default)</text>
<text x="118.7" y="185.3">C0402</text>
<text x="127.5" y="183.5" transform="rotate(-90 127.5 183.5)">2</text>
<text x="132.1" y="180.3">SOT-23</text>
<text x="82.6" y="186.7">CPUX-SET=0, VDD-CPUX=1.1V</text>
<text x="115.3" y="191.2">GND</text>
<text x="126.2" y="191.2">GND</text>
<text x="220.9" y="190.3">Design Name</text>
<text x="220.9" y="195.4">Size</text>
<text x="222.6" y="197">A3</text>
<text x="227.7" y="195.4">Page Name</text>
<text x="273.8" y="197">V1.2</text>
<text x="274.6" y="195.4">Rev</text>
<text x="220.9" y="200.4">Date:</text>
<text x="229.7" y="200.4">Thursday, July 12, 2018</text>
<text x="254.5" y="200.4">Sheet</text>
<text x="262.8" y="200.4">3</text>
<text x="267.9" y="200.4">of</text>
<text x="272.9" y="200.4">13</text>
</g>
<g font-size="1.5" fill="#00f">
<text x="68.1" y="38.5">D-</text>
<text x="68.1" y="40.2">D+</text>
<text x="68.1" y="41.8">ID</text>
<text x="68.9" y="36.8">V</text>
<text x="67.2" y="43.5">GND</text>
</g>
<g font-size="1.5" fill="#004080">
<text x="215.9" y="39.7">GND</text>
<text x="215.9" y="36.3">IN</text>
<text x="222.3" y="41.3">FB</text>
<text x="222.5" y="38">LX</text>
<text x="215.9" y="43">EN</text>
<text x="94.4" y="76.6">GND</text>
<text x="94.4" y="73.2">IN</text>
<text x="100.9" y="74.9">LX</text>
<text x="94.4" y="79.9">EN</text>
<text x="100.8" y="78.2">FB</text>
<text x="88.5" y="110.9">IN</text>
<text x="95.1" y="112.6">LX</text>
<text x="88.5" y="117.6">EN</text>
<text x="88.5" y="114.3">GND</text>
<text x="95" y="115.9">FB</text>
<text x="93.6" y="153.6">IN</text>
<text x="98.5" y="154.1" transform="rotate(-90 98.5 154.1)">BS</text>
<text x="100.1" y="153.6">LX</text>
<text x="93.6" y="160.4">EN</text>
<text x="98.5" y="160.5" transform="rotate(-90 98.5 160.5)">GND</text>
<text x="99.9" y="160.4">FB</text>
</g>
<g font-size="1.2">
<text x="35.4" y="7.5">5</text>
<text x="90.1" y="7.5">4</text>
<text x="144.9" y="7.5">3</text>
<text x="199.6" y="7.5">2</text>
<text x="254.4" y="7.5">1</text>
<text x="6.8" y="33.1">D</text>
<text x="282.2" y="33.1">D</text>
<text x="6.8" y="81.2">C</text>
<text x="282.2" y="81.2">C</text>
<text x="6.8" y="129.4">B</text>
<text x="282.2" y="129.4">B</text>
<text x="6.8" y="177.5">A</text>
<text x="282.2" y="177.5">A</text>
<text x="35.4" y="201.8">5</text>
<text x="90.1" y="201.8">4</text>
<text x="144.9" y="201.8">3</text>
<text x="199.6" y="201.8">2</text>
<text x="254.4" y="201.8">1</text>
</g>
<text font-size="1.1" x="206.9" y="199.7">http://www.banana-pi.org</text>
</svg>
